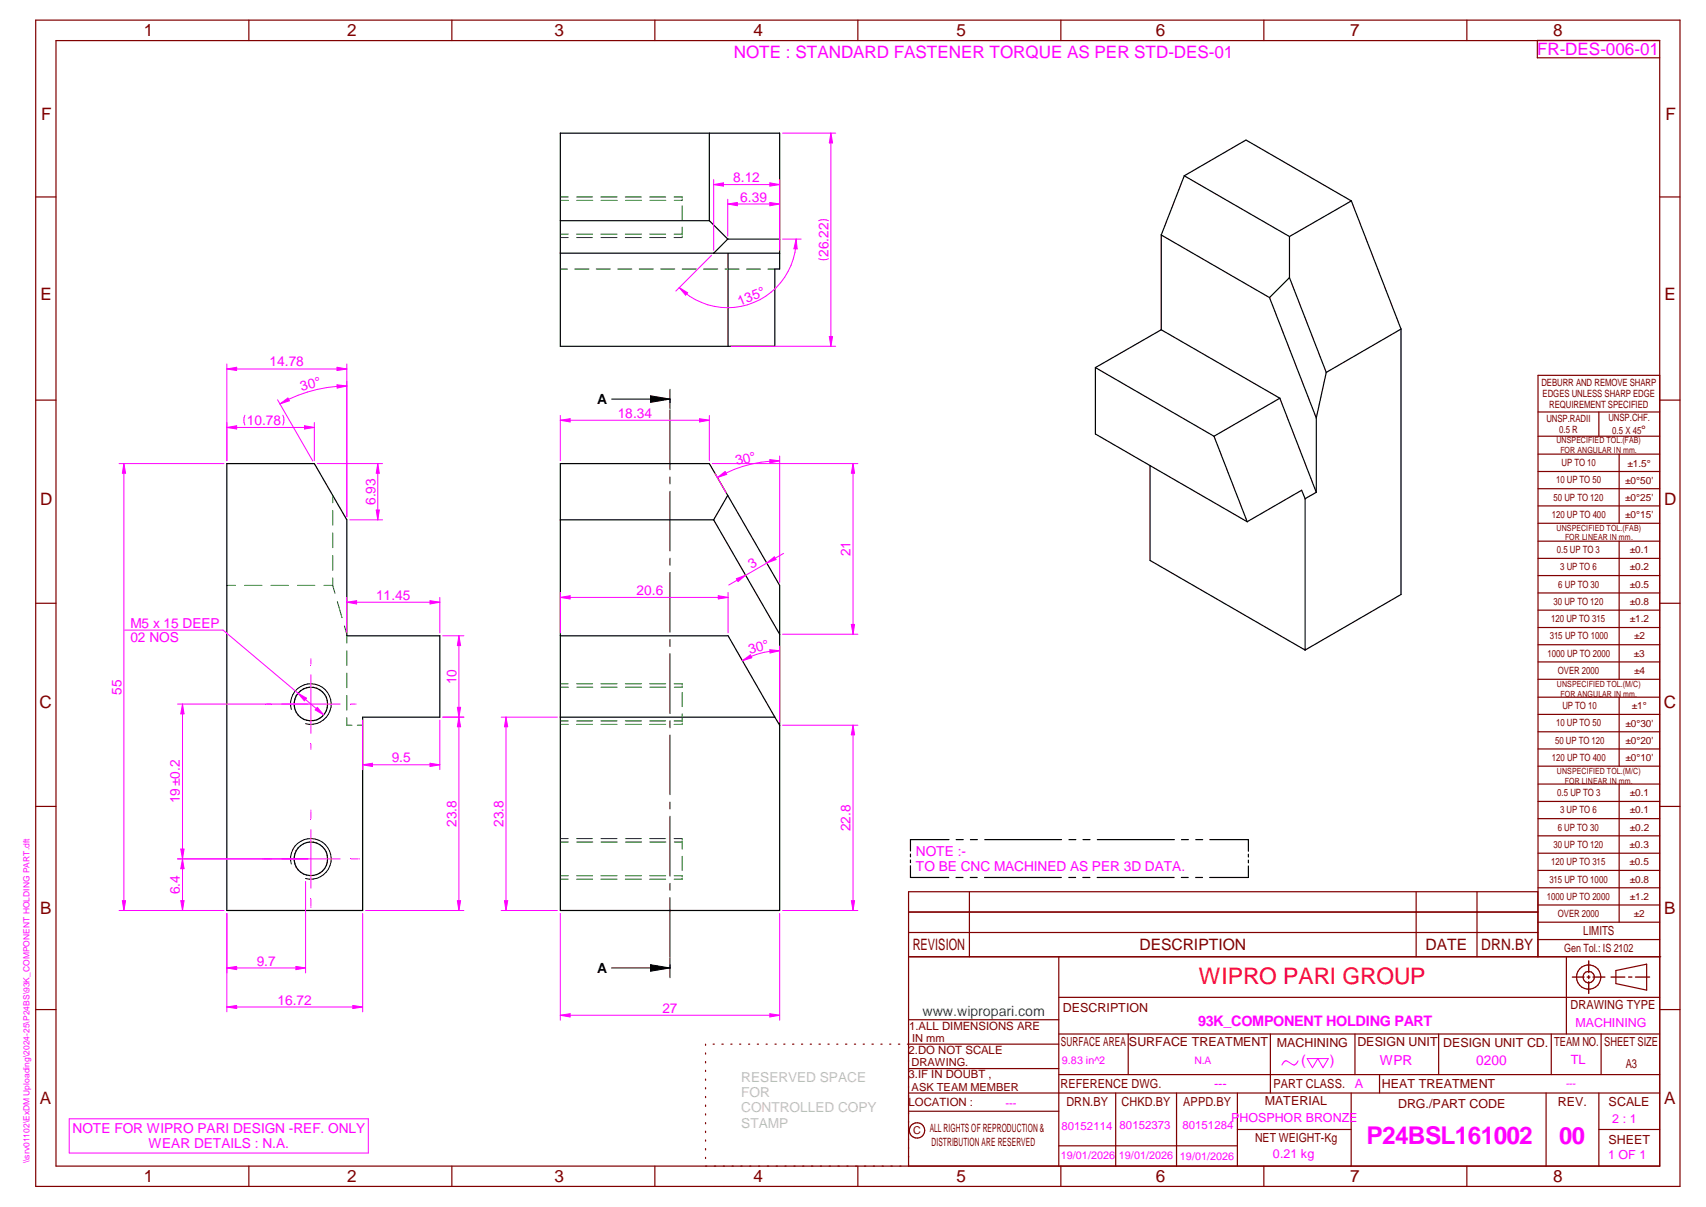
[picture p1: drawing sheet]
<svg xmlns="http://www.w3.org/2000/svg" width="420mm" height="297mm" viewBox="0 0 420 297" stroke-linecap="round" stroke-linejoin="round" font-family="sans-serif">
<g fill="none" stroke="#800000" stroke-width=".3">
<path d="M8.8 5h405v287h-405zM13.8 10h395v277h-395zM61.3 5v5M111.3 5v5M161.3 5v5M211.3 5v5M261.3 5v5M311.3 5v5M361.3 5v5M378.6 9.9v4.3h30.2M8.8 48.5h5M408.8 48.5h5"/>
<path d="M8.8 98.5h5M408.8 92.4h-30v143.1M408.8 98.5h5M378.8 101.4h30M378.8 107.4h30M378.8 111.8h30M378.8 116h30M393.8 101.4v6M398.8 111.8v17M378.8 120.3h30M378.8 124.5h30M378.8 128.8h30"/>
<path d="M378.8 133.2h30M378.8 137.4h30M398.8 133.2v34M8.8 148.5h5M378.8 141.6h30M378.8 145.9h30M378.8 150.2h30M378.8 154.4h30M378.8 158.7h30M408.8 148.5h5M378.8 162.9h30M378.8 167.2h30"/>
<path d="M378.8 171.6h30M378.8 175.8h30M398.8 171.6v17M8.8 198.5h5M378.8 180.1h30M378.8 184.3h30M378.8 188.6h30M378.8 193h30M378.8 197.2h30M398.8 193v33.9M408.8 198.5h5M238.7 219.5v16"/>
<path d="M348.8 219.5v16M363.8 219.5v16M378.8 201.5h30M378.8 205.7h30M378.8 210h30M378.8 214.2h30M378.8 218.5h30M223.8 235.5h185.2M223.8 229.5h154.9M223.8 224.5h154.9M260.8 235.5v51.5M378.7 235.5v-16h-154.9v67.5"/>
<path d="M378.8 222.7h30M378.8 226.9h30M378.8 231.2h30M385.8 235.5v19M398 238.8l7.5-1.5v6.4l-7.5-1.6zM8.8 248.5h5M173.8 257v.3M173.8 259.1v.3M175.6 257h.3M177.8 257h.3M180 257h.3M182.1 257h.3"/>
<path d="M184.4 257h.2M186.5 257h.3M188.7 257h.3M190.9 257h.3M193 257h.3M195.2 257h.3M197.4 257h.3M199.5 257h.3M201.7 257h.3M203.9 257h.3M206.1 257h.3M208.2 257h.4"/>
<path d="M210.4 257h.3M212.6 257h.3M214.7 257h.4M216.9 257h.3M219.1 257h.3M221.3 257h.3M223.8 251h37M260.8 257h-37.3M260.8 245.4h148M260.8 254.5h148M277.9 254.5v10M312.9 254.5v14.5"/>
<path d="M333.7 254.5v10M354.3 254.5v10M382 254.5v10M394.3 254.5v10M408.8 248.5h5M173.8 261.2v.4M173.8 263.4v.3M173.8 265.6v.3M173.8 267.7v.3M173.8 269.8v.3M173.8 271.9v.4M173.8 274.1v.3"/>
<path d="M173.8 276.3v.3M173.8 278.4v.3M223.8 263h37M223.8 273.5h37M260.8 264.5h148M274.8 269v18M289.8 269v18M304.7 278h28.1M304.7 269v18M332.8 269v18M339.8 264.5v4.5M380.8 269v18"/>
<path d="M393.8 269v18M393.8 278h15M408.8 269h-185M61.3 287v5M111.3 287v5M161.3 287v5M173.8 280.5v.3M173.8 282.7v.3M173.8 284.8v.3M211.3 287v5M260.8 282h43.9M261.3 287v5"/>
<path d="M311.3 287v5M361.3 287v5"/>
<circle cx="391.3" cy="240.5" r="2.99"/>
<circle cx="391.3" cy="240.5" r="1.4"/>
<circle cx="225.9" cy="278.2" r="1.89"/>
</g>
<path d="M138 224.8v26.3M192 224.8v26.3M189.6 249.5l2.4 .4-2.4 .4zM17 275.3h73.7v8.5h-73.7z" fill="none" stroke="#f0f" stroke-width=".25"/>
<path d="M391.3 236.5v2.9M387.3 240.5h2.8M390.9 240.5h.7M391.3 240.1v.7M391.3 241.6v2.9M392.3 240.5h3M396.8 240.5h3.4M401.1 240.5h.8M402.8 240.5h3.5" fill="none" stroke="#800000" stroke-width=".34"/>
<g fill="none" stroke="#000" stroke-width=".3">
<path d="M138 32.8h54v33.4h-1.2v19h-52.8zM174.7 32.8v21.5M138 54.3h36.7M174.7 54.3l4.5 4.5M179.2 58.8h12.8M179.2 58.8l-3.4 3.5M286 57.8l26.7 15.4M286 57.8v23.4M291.7 43.3l-5.7 14.5M291.7 43.3l15.2-8.8 25.9 14.9M291.7 43.3l25.9 14.9M317.6 58.2v10.1"/>
<path d="M332.8 49.4l12.2 31.6M332.8 49.4l-15.2 8.8M138 62.3h54M179.3 62.3v22.9M312.7 73.2l11.5 29.7M317.6 68.3l9 23.4M317.6 68.3l-4.9 4.9M269.8 90.5l29.2 16.9M269.8 90.5v16.3l37.4 21.6M286 81.2l29.2 16.8M286 81.2l-16.2 9.3M315.2 98l-16.2 9.4"/>
<path d="M315.2 98l9 23.2M326.6 91.7l-2.4 11.2M345 81v65.3l-23.6 13.7M345 81l-18.4 10.7M138 114.1h36.7l17.3 30v80h-54zM283.2 114.6v23.3l38.2 22.1M299 107.4l8.2 21M324.2 102.9v18.3M138 127.9h37.8M175.8 127.9l16.2 28.2M179.2 121.9l-3.4 6M321.4 122.7v37.3"/>
<path d="M321.4 122.7l-.8-2-13.4 7.7M324.2 121.2l-2.8 1.5M138 156.5h41.3l11.5 20M138 176.5h52.8M190.8 176.5l1.2 2"/>
</g>
<g fill="none" stroke="#008000" stroke-width=".25">
<path d="M138 57.6h1.9M138 49.3h2M138 48.5h1.9M138 58.5h1.9M142 57.6h4M142 48.5h4M142 58.5h4M142.1 49.3h3.9M148 57.6h4M148 48.5h4M148 58.5h4M148 49.3h4"/>
<path d="M154 57.6h4M154 48.5h4M154 58.5h4M154 49.3h4M160 57.6h3.9M160 48.5h3.9M160 58.5h3.9M160.1 49.3h3.9M166 57.6h2M166 48.5h2v.3M168 49.1v.2h-1.9M168 50.6v3.5"/>
<path d="M168 55.9v2M168 58.2v.3h-2M138 66.2h1.8M141.6 66.2h3.5M146.8 66.2h3.5M152.1 66.2h3.5M157.4 66.2h3.5M162.7 66.2h3.5M168 66.2h3.5M173.3 66.2h3.5M178.6 66.2h3.4M183.8 66.2h3.5"/>
<path d="M189.1 66.2h1.7M138 177.4h1.9M138 169.1h2M138 168.3h1.9M138 178.3h1.9M142 177.4h4M142 168.3h4M142 178.3h4M142.1 169.1h3.9M148 177.4h4M148 168.3h4M148 178.3h4"/>
<path d="M148 169.1h4M154 177.4h4M154 168.3h4M154 178.3h4M154 169.1h4M160 177.4h3.9M160 168.3h3.9M160 178.3h3.9M160.1 169.1h3.9M166 177.4h2M166 168.3h2v.2M168 170.4v3.5"/>
<path d="M168 175.7v2M168 168.8v.3h-1.9M168 178v.3h-2M138 215.5h1.9M138 207.2h2M138 206.4h1.9M138 216.4h1.9M142 215.5h4M142 206.4h4M142 216.4h4M142.1 207.2h3.9M148 215.5h4"/>
<path d="M148 206.4h4M148 216.4h4M148 207.2h4M154 215.5h4M154 206.4h4M154 216.4h4M154 207.2h4M160 215.5h3.9M160 206.4h3.9M160 216.4h3.9M160.1 207.2h3.9M166 215.5h2v.3"/>
<path d="M166 206.4h2v.2M166.1 207.2h1.9M168 206.9v2.1M168 210.7v3.5M168 216.1v.3h-2"/>
</g>
<path d="M189.6 249.5l2.4 .4-2.4 .4z" fill="#f0f"/>
<path d="M138 249.9l2.4-.4v.8z" fill="none" stroke="#f0f" stroke-width=".25"/>
<path d="M138 249.9l2.4-.4v.8z" fill="#f0f"/>
<path d="M138 103.4l2.4-.4v.8zM138 102.2v11.2M174.7 102.2v11.2M138 249.9h54" fill="none" stroke="#f0f" stroke-width=".25"/>
<g fill="none" stroke="#000" stroke-width=".25">
<path d="M150.6 98.2h14.4M160.2 97.4l4.8 .8-4.8 .8zM165 95.8v4.8M165 100.9v14.7M165 117.4v1.7M165 120.9v14.7M165 137.4v1.7M165 140.9v14.7M165 157.4v1.7M165 160.9v14.7M165 177.4v1.7M165 180.9v14.7"/>
<path d="M165 197.4v1.7M165 200.9v14.7M165 217.4v1.7M150.6 238.2h14.4M160.2 237.4l4.8 .8-4.8 .8zM165 220.9v14.7M165 235.8v4.8"/>
</g>
<path d="M160.2 97.4l4.8 .8-4.8 .8zM160.2 237.4l4.8 .8-4.8 .8z" fill="#000"/>
<path d="M138 103.4l2.4-.4v.8z" fill="#f0f"/>
<path d="M172.3 103l2.4 .4-2.4 .4z" fill="none" stroke="#f0f" stroke-width=".25"/>
<path d="M172.3 103l2.4 .4-2.4 .4z" fill="#f0f"/>
<path d="M192.7 32.8h13.1M204.6 32.8l.5 2.4h-.9zM204 54.3a2.99 2.99 0 0 0-2.4 0M204 63.7a2.99 2.99 0 0 1-2.4 0M180 85.2h25.8M138 103.4h36.7" fill="none" stroke="#f0f" stroke-width=".25"/>
<path d="M204.6 32.8l.5 2.4h-.9z" fill="#f0f"/>
<path d="M204.2 82.8h.9l-.5 2.4z" fill="none" stroke="#f0f" stroke-width=".25"/>
<path d="M204.2 82.8h.9l-.5 2.4z" fill="#f0f"/>
<path d="M204.6 32.8v52.4M123.4 176.5h13.9M123.4 224.1h13.9M124.2 221.7h.8l-.4 2.4z" fill="none" stroke="#f0f" stroke-width=".25"/>
<path d="M124.2 221.7h.8l-.4 2.4z" fill="#f0f"/>
<path d="M124.6 176.5l.4 2.4h-.8z" fill="none" stroke="#f0f" stroke-width=".25"/>
<path d="M124.6 176.5l.4 2.4h-.8z" fill="#f0f"/>
<path d="M138 145.8v9.9M176.9 146.6l2.4 .4-2.4 .4zM179.3 145.8v9.9M124.6 176.5v47.6" fill="none" stroke="#f0f" stroke-width=".25"/>
<path d="M176.9 146.6l2.4 .4-2.4 .4z" fill="#f0f"/>
<path d="M138 147l2.4-.4v.8z" fill="none" stroke="#f0f" stroke-width=".25"/>
<path d="M138 147l2.4-.4v.8z" fill="#f0f"/>
<path d="M138 147h41.3M69.4 173.3h14.4M76.6 166.1v14.4M319.7 261.1l-.9 1-2.2-1-.9 1M321.9 260.5h5.2l-1.3 2.3-1.2-2.3-1.4 2.3z" fill="none" stroke="#f0f" stroke-width=".25"/>
<g fill="none" stroke="#000" stroke-width=".3">
<path d="M55.9 114.1h21.5l8 13.8v28.6h22.9v20h-19v47.6h-33.4zM224.2 213.1v2.8h9.5M224.2 210.2v.7M224.2 211.6v.7M233.7 206.6h-9.5v2.8M235.4 215.9h1.8M235.5 206.6h1.7M239 215.9h1.7M239 206.6h1.7M242.5 215.9h18.9M242.5 206.6h18.9M263.2 215.9h1.7"/>
<path d="M263.3 206.6h1.7M266.7 215.9h1.7M266.7 206.6h1.8M270.2 215.9h19M270.2 206.6h19M290.9 215.9h1.7M291 206.6h1.7M294.5 215.9h1.7M294.5 206.6h1.7M298 206.6h9.5v2.9M307.5 213.1v2.8h-9.6M307.5 210.2v.7"/>
<path d="M307.5 211.7v.6"/>
<circle cx="76.6" cy="173.3" r="4.1"/>
<circle cx="76.5" cy="211.4" r="4.1"/>
</g>
<g fill="none" stroke="#008000" stroke-width=".25">
<path d="M81.9 121.9v1.8M81.9 125.6v3.6M81.9 131.1v3.7M81.9 136.7v3.6M55.9 144.1h2.1M60.2 144.1h4.3M66.7 144.1h4.3M73.3 144.1h4.2M79.8 144.1h2.1M81.9 142.2v1.9M81.9 144.1l.6 1.9M83.1 148.1l1.1 3.9"/>
<path d="M84.8 154.1l.6 2M85.4 156.5v1.7M85.4 176.6v1.9h1.3M85.4 160.1v3.6M85.4 165.7v3.5M85.4 171.2v3.6M88 178.5h1.3"/>
</g>
<path d="M71.7 174.6a5 5 0 0 1 4.4-6.3 5 5 0 0 1 5.4 5.4 5 5 0 0 1-6.2 4.4M71.7 212.6a5 5 0 0 1 4.5-6.2 5 5 0 0 1 5.4 5.4 5 5 0 0 1-6.3 4.4" fill="none" stroke="#000" stroke-width=".25"/>
<path d="M86.3 173.3h1.1M87.6 173.3h.1" fill="none" stroke="#f0f" stroke-width=".25"/>
<path d="M76.6 162.1v.1M76.6 162.4v1" fill="none" stroke="#f0f" stroke-width=".25"/>
<path d="M65.7 173.3h1" fill="none" stroke="#f0f" stroke-width=".25"/>
<path d="M76.6 183.1v1M76.6 184.3v.1M69.4 211.4h14.4M76.6 204.2v14.4" fill="none" stroke="#f0f" stroke-width=".25"/>
<path d="M86.5 211.4h1.7M88.5 211.4h.1" fill="none" stroke="#f0f" stroke-width=".25"/>
<path d="M76.6 199.3v.2M76.6 199.7v1.7M64.5 211.4h.2M64.9 211.4h1.7M66.9 211.4h.1" fill="none" stroke="#f0f" stroke-width=".25"/>
<path d="M75.3 216.9v22.5M55.9 238.2l2.4-.4v.8zM55.9 224.8v14.6M76.6 221.3v1.7M76.6 223.3v.1" fill="none" stroke="#f0f" stroke-width=".25"/>
<path d="M55.9 238.2l2.4-.4v.8z" fill="#f0f"/>
<path d="M72.9 237.8l2.4 .4-2.4 .4z" fill="none" stroke="#f0f" stroke-width=".25"/>
<path d="M72.9 237.8l2.4 .4-2.4 .4z" fill="#f0f"/>
<path d="M43.7 211.4h32.2M44.9 211.4l.4 2.4h-.8zM43.7 224.1h11.4M55.9 238.2h19.4" fill="none" stroke="#f0f" stroke-width=".25"/>
<path d="M44.9 211.4l.4 2.4h-.8z" fill="#f0f"/>
<path d="M44.5 221.7h.8l-.4 2.4z" fill="none" stroke="#f0f" stroke-width=".25"/>
<path d="M44.5 221.7h.8l-.4 2.4z" fill="#f0f"/>
<path d="M43.7 173.3h32.2M43.7 211.4h32.2M44.5 209h.8l-.4 2.4zM44.9 211.4v12.7" fill="none" stroke="#f0f" stroke-width=".25"/>
<path d="M44.5 209h.8l-.4 2.4z" fill="#f0f"/>
<path d="M44.9 173.3l.4 2.4h-.8z" fill="none" stroke="#f0f" stroke-width=".25"/>
<path d="M44.9 173.3l.4 2.4h-.8z" fill="#f0f"/>
<path d="M29.3 114.1h25.8M44.9 173.3v38.1M29.3 224.1h25.8M30.1 221.7h.8l-.4 2.4z" fill="none" stroke="#f0f" stroke-width=".25"/>
<path d="M30.1 221.7h.8l-.4 2.4z" fill="#f0f"/>
<path d="M30.5 114.1l.4 2.4h-.8z" fill="none" stroke="#f0f" stroke-width=".25"/>
<path d="M30.5 114.1l.4 2.4h-.8z" fill="#f0f"/>
<path d="M30.5 114.1v110M30.7 155.1h24.2l24.8 20.8M78.1 174.1l1.6 1.8-2.1-1.2z" fill="none" stroke="#f0f" stroke-width=".25"/>
<path d="M78.1 174.1l1.6 1.8-2.1-1.2z" fill="#f0f"/>
<path d="M73.4 170.6l2.1 1.2-.5 .7z" fill="none" stroke="#f0f" stroke-width=".25"/>
<path d="M73.4 170.6l2.1 1.2-.5 .7z" fill="#f0f"/>
<path d="M89.3 177.2v12.2M108.3 177.2v12.2M89.3 188.2l2.4-.4v.8z" fill="none" stroke="#f0f" stroke-width=".25"/>
<path d="M89.3 188.2l2.4-.4v.8z" fill="#f0f"/>
<path d="M105.9 187.8l2.4 .4-2.4 .4z" fill="none" stroke="#f0f" stroke-width=".25"/>
<path d="M105.9 187.8l2.4 .4-2.4 .4z" fill="#f0f"/>
<path d="M109 176.5h5.2M89.3 188.2h19M90 224.1h24.2M112.6 221.7h.8l-.4 2.4z" fill="none" stroke="#f0f" stroke-width=".25"/>
<path d="M112.6 221.7h.8l-.4 2.4z" fill="#f0f"/>
<path d="M113 176.5l.4 2.4h-.8z" fill="none" stroke="#f0f" stroke-width=".25"/>
<path d="M113 176.5l.4 2.4h-.8z" fill="#f0f"/>
<path d="M109 156.5h5.2M113 156.5l.4 2.4h-.8zM109 176.5h5.2M113 176.5v47.6" fill="none" stroke="#f0f" stroke-width=".25"/>
<path d="M113 156.5l.4 2.4h-.8z" fill="#f0f"/>
<path d="M112.6 174.1h.8l-.4 2.4z" fill="none" stroke="#f0f" stroke-width=".25"/>
<path d="M112.6 174.1h.8l-.4 2.4z" fill="#f0f"/>
<path d="M85.4 147v8.7M105.9 147.8l2.4 .4-2.4 .4zM108.3 147v8.7M113 156.5v20" fill="none" stroke="#f0f" stroke-width=".25"/>
<path d="M105.9 147.8l2.4 .4-2.4 .4z" fill="#f0f"/>
<path d="M85.4 148.2l2.4-.4v.8z" fill="none" stroke="#f0f" stroke-width=".25"/>
<path d="M85.4 148.2l2.4-.4v.8z" fill="#f0f"/>
<path d="M55.9 104v9.4M60.3 102.2a2.99 2.99 0 0 0 0 2.4M69.7 102.2a2.99 2.99 0 0 1 0 2.4M75 104.8l2.4 .4-2.4 .4zM77.4 104v9.4M85.4 148.2h22.9" fill="none" stroke="#f0f" stroke-width=".25"/>
<path d="M75 104.8l2.4 .4-2.4 .4z" fill="#f0f"/>
<path d="M55.9 105.2l2.4-.4v.8z" fill="none" stroke="#f0f" stroke-width=".25"/>
<path d="M55.9 105.2l2.4-.4v.8z" fill="#f0f"/>
<path d="M55.9 90.8l2.4-.4v.8zM55.9 89.6v23.8M85.4 89.6v37.6M55.9 105.2h21.5" fill="none" stroke="#f0f" stroke-width=".25"/>
<path d="M55.9 90.8l2.4-.4v.8z" fill="#f0f"/>
<path d="M83 90.4l2.4 .4-2.4 .4z" fill="none" stroke="#f0f" stroke-width=".25"/>
<path d="M83 90.4l2.4 .4-2.4 .4z" fill="#f0f"/>
<path d="M55.9 90.8h29.5M78.1 114.1h16.1M93 114.1l.4 2.4h-.7zM86.1 127.9h8.1" fill="none" stroke="#f0f" stroke-width=".25"/>
<path d="M93 114.1l.4 2.4h-.7z" fill="#f0f"/>
<path d="M92.7 125.5h.7l-.4 2.4z" fill="none" stroke="#f0f" stroke-width=".25"/>
<path d="M92.7 125.5h.7l-.4 2.4z" fill="#f0f"/>
<path d="M68.4 98.4l8.6 15.1M83 94.7l2.4 .3-2.4 .5zM85.4 93.8v33.4M93 114.1v13.8" fill="none" stroke="#f0f" stroke-width=".25"/>
<path d="M83 94.7l2.4 .3-2.4 .5z" fill="#f0f"/>
<path d="M68.9 99.4l2-1.4 .4 .6z" fill="none" stroke="#f0f" stroke-width=".25"/>
<path d="M68.9 99.4l2-1.4 .4 .6z" fill="#f0f"/>
<path d="M85.4 95a33.7 33.7 0 0 0-16.5 4.4M55.9 224.8v24.2M89.3 224.8v24.2M86.9 247.4l2.4 .4-2.4 .4z" fill="none" stroke="#f0f" stroke-width=".25"/>
<path d="M86.9 247.4l2.4 .4-2.4 .4z" fill="#f0f"/>
<path d="M55.9 247.8l2.4-.4v.8z" fill="none" stroke="#f0f" stroke-width=".25"/>
<path d="M55.9 247.8l2.4-.4v.8z" fill="#f0f"/>
<path d="M192.7 58.8h4.6M167.3 70.8l2.1 1.3-.5 .5zM175.2 62.8l-8.8 8.8M55.9 247.8h33.4" fill="none" stroke="#f0f" stroke-width=".25"/>
<path d="M167.3 70.8l2.1 1.3-.5 .5z" fill="#f0f"/>
<path d="M196.1 58.8l.2 2.5-.8-.1z" fill="none" stroke="#f0f" stroke-width=".25"/>
<path d="M196.1 58.8l.2 2.5-.8-.1z" fill="#f0f"/>
<path d="M179.2 49v9.1M179.2 50.2l2.4-.4v.8zM192 49v9.1M196.1 58.8a16.9 16.9 0 0 1-10.4 15.6 16.9 16.9 0 0 1-18.4-3.6" fill="none" stroke="#f0f" stroke-width=".25"/>
<path d="M179.2 50.2l2.4-.4v.8z" fill="#f0f"/>
<path d="M189.6 49.8l2.4 .4-2.4 .4z" fill="none" stroke="#f0f" stroke-width=".25"/>
<path d="M189.6 49.8l2.4 .4-2.4 .4z" fill="#f0f"/>
<path d="M175.8 44.2v17.4M179.2 50.2h12.8M189.6 45l2.4 .4-2.4 .4zM192 44.2v17.4" fill="none" stroke="#f0f" stroke-width=".25"/>
<path d="M189.6 45l2.4 .4-2.4 .4z" fill="#f0f"/>
<path d="M175.8 45.4l2.4-.4v.8z" fill="none" stroke="#f0f" stroke-width=".25"/>
<path d="M175.8 45.4l2.4-.4v.8z" fill="#f0f"/>
<path d="M175.8 45.4h16.2M176.1 116.5l2.7 4.8M189.6 113.1l2.4 .3-2.4 .5zM192 112.2v31.1" fill="none" stroke="#f0f" stroke-width=".25"/>
<path d="M189.6 113.1l2.4 .3-2.4 .5z" fill="#f0f"/>
<path d="M176.7 117.5l1.9-1.5 .4 .8z" fill="none" stroke="#f0f" stroke-width=".25"/>
<path d="M176.7 117.5l1.9-1.5 .4 .8z" fill="#f0f"/>
<path d="M175.4 114.1h35.9M192 113.4a30.5 30.5 0 0 0-15.3 4.1M210.1 114.1l.4 2.4h-.8zM192.7 156.1h18.6" fill="none" stroke="#f0f" stroke-width=".25"/>
<path d="M210.1 114.1l.4 2.4h-.8z" fill="#f0f"/>
<path d="M209.7 153.7h.8l-.4 2.4z" fill="none" stroke="#f0f" stroke-width=".25"/>
<path d="M209.7 153.7h.8l-.4 2.4z" fill="#f0f"/>
<path d="M210.1 114.1v42M181.3 142.4l2.3-.8-1.8 1.5z" fill="none" stroke="#f0f" stroke-width=".25"/>
<path d="M181.3 142.4l2.3-.8-1.8 1.5z" fill="#f0f"/>
<path d="M188.8 138.6l1.9-1.6 .4 .7z" fill="none" stroke="#f0f" stroke-width=".25"/>
<path d="M188.8 138.6l1.9-1.6 .4 .7z" fill="#f0f"/>
<path d="M193 136.2l-13.5 7.8M189.6 159.9l2.4 .2-2.4 .6zM192 159v18.8" fill="none" stroke="#f0f" stroke-width=".25"/>
<path d="M189.6 159.9l2.4 .2-2.4 .6z" fill="#f0f"/>
<path d="M182.8 162.6l2-1.4 .4 .7z" fill="none" stroke="#f0f" stroke-width=".25"/>
<path d="M182.8 162.6l2-1.4 .4 .7z" fill="#f0f"/>
<path d="M192 160.1a17.9 17.9 0 0 0-9.2 2.5M192.7 178.5h18.6M192.7 224.1h18.6M209.7 221.7h.8l-.4 2.4z" fill="none" stroke="#f0f" stroke-width=".25"/>
<path d="M209.7 221.7h.8l-.4 2.4z" fill="#f0f"/>
<path d="M210.1 178.5l.4 2.3h-.8z" fill="none" stroke="#f0f" stroke-width=".25"/>
<path d="M210.1 178.5l.4 2.3h-.8z" fill="#f0f"/>
<path d="M210.1 178.5v45.6" fill="none" stroke="#f0f" stroke-width=".25"/>
<text font-size="6" fill="#f0f" x="336.6" y="281.6">P24BSL161002</text>
<text font-size="5.9" fill="#f0f" x="384" y="281.6">00</text>
<text font-size="5.6" fill="#f00" x="295.3" y="242.2">WIPRO PARI GROUP</text>
<g font-size="4.2" fill="#800000">
<text x="35.4" y="9">1</text>
<text x="85.5" y="8.9">2</text>
<text x="136.6" y="9">3</text>
<text x="185.6" y="9">4</text>
<text x="235.6" y="9">5</text>
<text x="284.6" y="8.8">6</text>
<text x="332.6" y="9">7</text>
<text x="382.6" y="9">8</text>
<text x="10.1" y="29.6">F</text>
<text x="410.2" y="29.6">F</text>
<text x="9.9" y="73.9">E</text>
<text x="409.9" y="73.9">E</text>
<text x="9.9" y="124.2">D</text>
<text x="409.9" y="124.2">D</text>
<text x="9.7" y="174.3">C</text>
<text x="409.7" y="174.3">C</text>
<text x="9.9" y="225">B</text>
<text x="409.8" y="225">B</text>
<text x="9.8" y="271.7">A</text>
<text x="409.8" y="271.7">A</text>
<text x="35.4" y="291">1</text>
<text x="85.5" y="290.9">2</text>
<text x="136.6" y="291">3</text>
<text x="185.6" y="291">4</text>
<text x="235.6" y="291">5</text>
<text x="284.6" y="290.8">6</text>
<text x="332.6" y="291">7</text>
<text x="382.6" y="291">8</text>
</g>
<g font-size="4.2" fill="#f0f">
<text x="180.7" y="14.3">NOTE : STANDARD FASTENER TORQUE AS PER STD-DES-01</text>
<text x="378.6" y="13.6">FR-DES-006-01</text>
</g>
<g font-size="3.9" fill="#800000">
<text x="224.8" y="233.8">REVISION</text>
<text x="280.7" y="233.8">DESCRIPTION</text>
<text x="351.1" y="233.8">DATE</text>
<text x="364.8" y="233.8">DRN.BY</text>
</g>
<text font-size="3.6" fill="#f0f" x="295.1" y="252.6">93K_COMPONENT HOLDING PART</text>
<text font-size="3.5" fill="#00f" x="227.2" y="250">www.wipropari.com</text>
<g font-size="3.5" fill="#f0f">
<text x="320.5" y="262.2">(</text>
<text x="327.5" y="262.2">)</text>
</g>
<g font-size="3.4" fill="#f0f">
<text x="180.6" y="44.8">8.12</text>
<text x="182.3" y="49.6">6.39</text>
<text x="204" y="63.2" transform="rotate(-90 204 63.2)">26.22</text>
<text x="182.2" y="75.2" transform="rotate(-22 182.2 75.2)">135°</text>
<text x="66.4" y="90.2">14.78</text>
<text x="74.3" y="96.2" transform="rotate(-15 74.3 96.2)">30°</text>
<text x="60.8" y="104.6">10.78</text>
<text x="152.1" y="102.8">18.34</text>
<text x="181.4" y="114.6" transform="rotate(-15 181.4 114.6)">30°</text>
<text x="92.4" y="124.3" transform="rotate(-90 92.4 124.3)">6.93</text>
<text x="209.5" y="136.9" transform="rotate(-90 209.5 136.9)">21</text>
<text x="185.1" y="140" transform="rotate(-30 185.1 140)">3</text>
<text x="92.6" y="147.6">11.45</text>
<text x="156.8" y="146.4">20.6</text>
<text x="32.1" y="154.5">M5 x 15 DEEP</text>
<text x="32.1" y="158.1">02 NOS</text>
<text x="184.6" y="160.9" transform="rotate(-15 184.6 160.9)">30°</text>
<text x="29.9" y="170.9" transform="rotate(-90 29.9 170.9)">55</text>
<text x="112.4" y="168.4" transform="rotate(-90 112.4 168.4)">10</text>
<text x="96.5" y="187.6">9.5</text>
<text x="44.3" y="197.7" transform="rotate(-90 44.3 197.7)">19±0.2</text>
<text x="112.4" y="203.5" transform="rotate(-90 112.4 203.5)">23.8</text>
<text x="124" y="203.5" transform="rotate(-90 124 203.5)">23.8</text>
<text x="209.5" y="204.6" transform="rotate(-90 209.5 204.6)">22.8</text>
<text x="225.6" y="210.7">NOTE :-</text>
<text x="225.6" y="214.3">TO BE CNC MACHINED AS PER 3D DATA.</text>
<text x="44.3" y="220" transform="rotate(-90 44.3 220)">6.4</text>
<text x="63.2" y="237.6">9.7</text>
<text x="68.4" y="247.2">16.72</text>
<text x="163.1" y="249.3">27</text>
<text x="339.8" y="262.2">WPR</text>
<text x="363.6" y="262">0200</text>
<text x="17.9" y="278.9">NOTE FOR WIPRO PARI DESIGN -REF. ONLY</text>
<text x="36.6" y="282.5">WEAR DETAILS : N.A.</text>
</g>
<g font-size="3.4">
<text x="147.1" y="99.4">A</text>
<text x="147.1" y="239.4">A</text>
</g>
<g font-size="3.4" fill="#c0c0c0">
<text x="182.6" y="266.2">RESERVED SPACE</text>
<text x="182.6" y="270">FOR</text>
<text x="182.6" y="273.7">CONTROLLED COPY</text>
<text x="182.6" y="277.5">STAMP</text>
</g>
<g font-size="3.1" fill="#800000">
<text x="389.9" y="230.2">LIMITS</text>
<text x="261.8" y="249">DESCRIPTION</text>
<text x="386.8" y="248.4">DRAWING TYPE</text>
<text x="261.3" y="257.5">SURFACE AREA</text>
<text x="278" y="257.5">SURFACE TREATMENT</text>
<text x="314.5" y="257.6">MACHINING</text>
<text x="334.3" y="257.5">DESIGN UNIT</text>
<text x="355.4" y="257.6">DESIGN UNIT CD.</text>
<text x="382.8" y="257.3">TEAM NO.</text>
<text x="395.1" y="257.4">SHEET SIZE</text>
<text x="400.4" y="262.8">A3</text>
<text x="261.2" y="267.8">REFERENCE DWG.</text>
<text x="313.6" y="267.7">PART CLASS.</text>
<text x="340.3" y="267.7">HEAT TREATMENT</text>
<text x="262.6" y="272.2">DRN.BY</text>
<text x="276.2" y="272.1">CHKD.BY</text>
<text x="291.4" y="272.2">APPD.BY</text>
<text x="311.5" y="272">MATERIAL</text>
<text x="344.3" y="272.6">DRG./PART CODE</text>
<text x="383.7" y="272.2">REV.</text>
<text x="396.2" y="272.3">SCALE</text>
<text x="309.1" y="280.9">NET WEIGHT-Kg</text>
<text x="396.1" y="281.4">SHEET</text>
</g>
<g font-size="3.1" fill="#f0f">
<text x="388" y="252.8">MACHINING</text>
<text x="386.8" y="261.9">TL</text>
<text x="299" y="267.8">---</text>
<text x="333.7" y="267.7">A</text>
<text x="303.2" y="276.1">PHOSPHOR BRONZE</text>
<text x="397.1" y="276.4">2 : 1</text>
<text x="313.5" y="285.1">0.21 kg</text>
<text x="396.1" y="285.3">1 OF 1</text>
</g>
<text font-size="3" fill="#800000" x="404.2" y="106.8">°</text>
<g font-size="2.8" fill="#800000">
<text x="385.2" y="234.4">Gen Tol.: IS 2102</text>
<text x="223.9" y="253.4">1.ALL DIMENSIONS ARE</text>
<text x="223.8" y="259.3">2.DO NOT SCALE</text>
<text x="223.8" y="265.4">3.IF IN DOUBT ,</text>
<text x="223.8" y="272.2">LOCATION :</text>
<text x="229" y="278.7">ALL RIGHTS OF REPRODUCTION &amp;</text>
<text x="229.4" y="282.1">DISTRIBUTION ARE RESERVED</text>
</g>
<g font-size="2.8" fill="#f0f">
<text x="247.6" y="272.4">---</text>
<text x="261.4" y="278">80152114</text>
<text x="275.7" y="277.7">80152373</text>
<text x="291.2" y="277.9">80151284</text>
</g>
<g font-size="2.7" fill="#800000">
<text x="224.7" y="256.4">IN mm</text>
<text x="224.5" y="262.4">DRAWING.</text>
<text x="224.5" y="268.4">ASK TEAM MEMBER</text>
<text x="224.9" y="279.2">C</text>
</g>
<g font-size="2.7" fill="#f0f">
<text x="261.5" y="261.9">9.83 in^2</text>
<text x="261.3" y="285.2">19/01/2026</text>
<text x="275.6" y="285.2">19/01/2026</text>
<text x="290.6" y="285.4">19/01/2026</text>
</g>
<g font-size="2.5" fill="#800000">
<text x="379.6" y="95">DEBURR AND REMOVE SHARP</text>
<text x="379.9" y="97.7">EDGES UNLESS SHARP EDGE</text>
<text x="381.5" y="100.5">REQUIREMENT SPECIFIED</text>
<text x="380.9" y="103.8">UNSP.RADII</text>
<text x="384" y="106.6">0.5 R</text>
<text x="396.1" y="103.6">UNSP.CHF.</text>
<text x="397.1" y="106.8">0.5 X 45</text>
<text x="383.2" y="119">10 UP TO 50</text>
<text x="384.6" y="114.7">UP TO 10</text>
<text x="400.3" y="119">±0°50'</text>
<text x="400.8" y="114.8">±1.5°</text>
<text x="382.6" y="123.2">50 UP TO 120</text>
<text x="400.3" y="123.2">±0°25'</text>
<text x="382.2" y="127.4">120 UP TO 400</text>
<text x="400.3" y="127.4">±0°15'</text>
<text x="383.4" y="136.1">0.5 UP TO 3</text>
<text x="401.4" y="136.1">±0.1</text>
<text x="384.2" y="140.4">3 UP TO 6</text>
<text x="401.4" y="140.3">±0.2</text>
<text x="382.6" y="148.8">30 UP TO 120</text>
<text x="383.8" y="144.6">6 UP TO 30</text>
<text x="401.4" y="148.9">±0.8</text>
<text x="401.4" y="144.7">±0.5</text>
<text x="382" y="153.1">120 UP TO 315</text>
<text x="401.4" y="153.1">±1.2</text>
<text x="381.2" y="161.6">1000 UP TO 2000</text>
<text x="381.7" y="157.4">315 UP TO 1000</text>
<text x="402.4" y="161.6">±3</text>
<text x="402.5" y="157.4">±2</text>
<text x="383.7" y="165.9">OVER 2000</text>
<text x="402.5" y="165.9">±4</text>
<text x="383.2" y="178.8">10 UP TO 50</text>
<text x="384.8" y="174.5">UP TO 10</text>
<text x="400.3" y="178.8">±0°30'</text>
<text x="401.9" y="174.6">±1°</text>
<text x="383" y="183">50 UP TO 120</text>
<text x="400.3" y="183.1">±0°20'</text>
<text x="382.2" y="187.3">120 UP TO 400</text>
<text x="400.3" y="187.3">±0°10'</text>
<text x="383.5" y="195.9">0.5 UP TO 3</text>
<text x="401.4" y="196">±0.1</text>
<text x="384.2" y="200.1">3 UP TO 6</text>
<text x="401.4" y="200.2">±0.1</text>
<text x="382.6" y="208.7">30 UP TO 120</text>
<text x="383.7" y="204.4">6 UP TO 30</text>
<text x="401.4" y="208.7">±0.3</text>
<text x="401.4" y="204.4">±0.2</text>
<text x="382" y="213">120 UP TO 315</text>
<text x="401.4" y="212.9">±0.5</text>
<text x="381" y="221.4">1000 UP TO 2000</text>
<text x="381.6" y="217.2">315 UP TO 1000</text>
<text x="401.4" y="221.4">±1.2</text>
<text x="401.4" y="217.2">±0.8</text>
<text x="383.7" y="225.7">OVER 2000</text>
<text x="402.4" y="225.7">±2</text>
</g>
<g font-size="2.5" fill="#f0f">
<text x="294.2" y="261.9">N.A</text>
<text x="385.7" y="267.5">---</text>
</g>
<g font-size="2.1" fill="#800000">
<text x="383.3" y="109.1">UNSPECIFIED TOL.(FAB)</text>
<text x="384.3" y="111.4">FOR ANGULAR IN mm.</text>
<text x="383.4" y="130.6">UNSPECIFIED TOL.(FAB)</text>
<text x="385.4" y="133">FOR LINEAR IN mm.</text>
<text x="383.4" y="169">UNSPECIFIED TOL.(M/C)</text>
<text x="384.3" y="171.4">FOR ANGULAR IN mm.</text>
<text x="383.4" y="190.5">UNSPECIFIED TOL.(M/C)</text>
<text x="385.4" y="192.8">FOR LINEAR IN mm.</text>
</g>
<text font-size="2.1" fill="#f0f" x="7.2" y="286.3" transform="rotate(-90 7.2 286.3)">\\srv01102\ExDM Uploading\2024-25\P24BS\93K_COMPONENT HOLDING PART.dft</text>
</svg>
